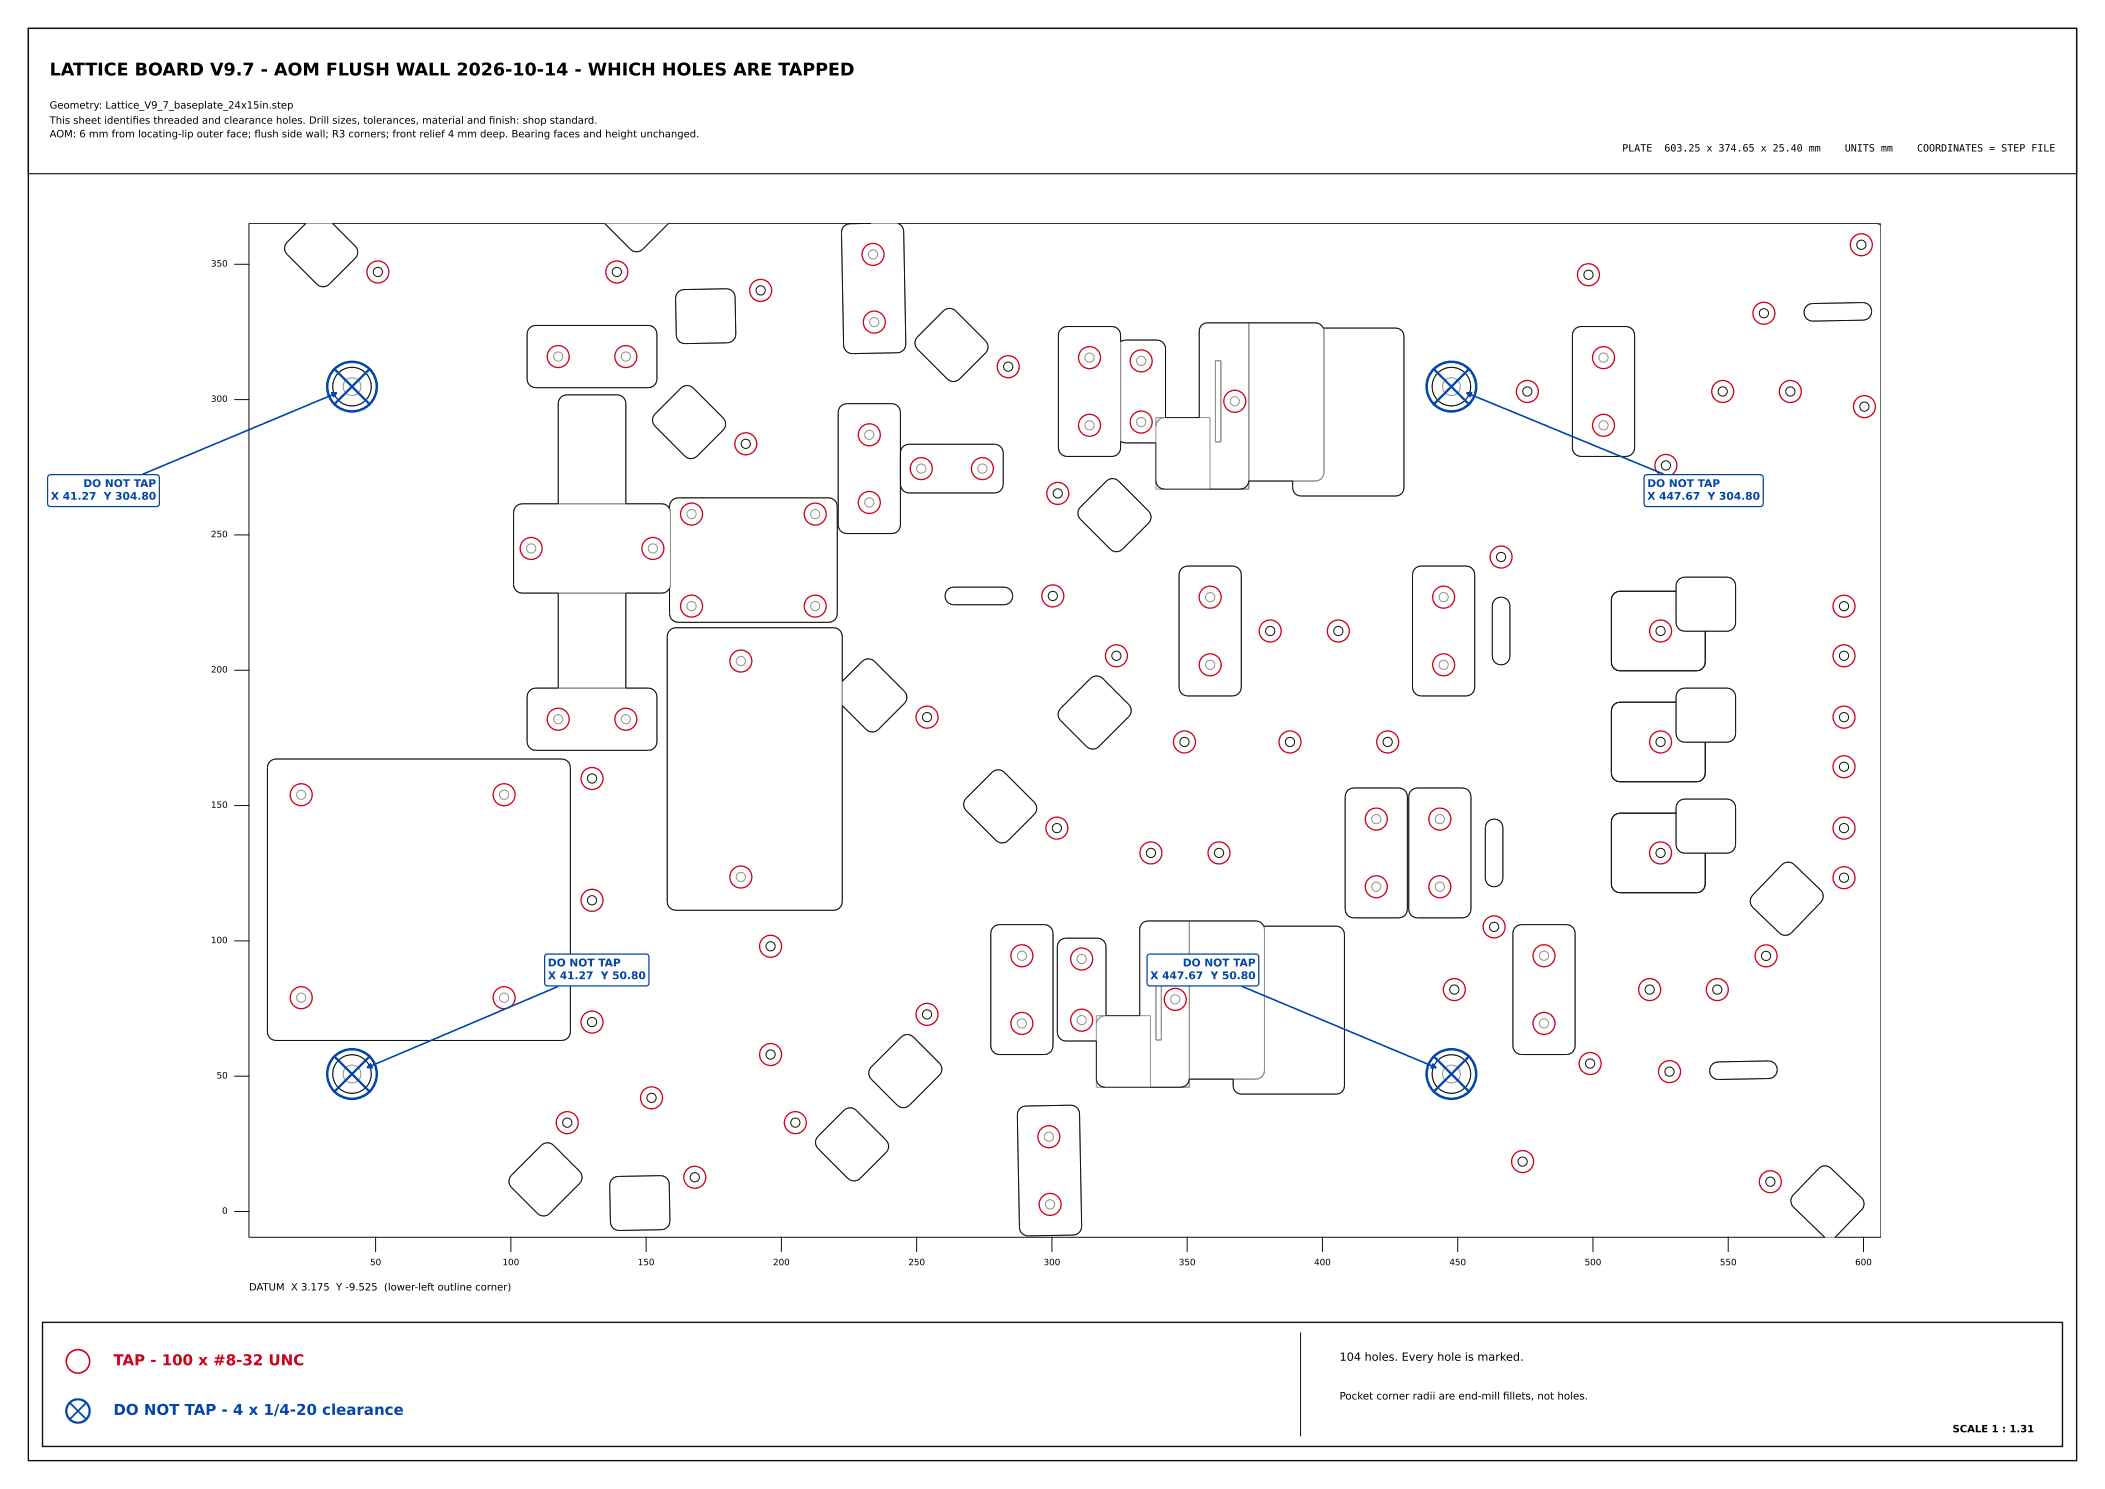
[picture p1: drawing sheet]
<svg xmlns="http://www.w3.org/2000/svg" width="594mm" height="420mm" viewBox="0 0 594 420" stroke-linecap="round" stroke-linejoin="round" font-family="sans-serif">
<g fill="none" stroke="#909090" stroke-width=".28">
<path d="M81 68.3l5.3-5.3h7.5l6.4 6.4a2.42 2.42 0 0 1 0 3.4l-7.3 7.4a2.42 2.42 0 0 1-3.4 0l-8.5-8.5a2.42 2.42 0 0 1 0-3.4zM170.6 63h18.1l-7.3 7.3a2.42 2.42 0 0 1-3.5 0zM238.4 63.6l1.4-.5 13.6-.1a2.42 2.42 0 0 1 1.6 2.2l.6 31.8a2.42 2.42 0 0 1-2.4 2.5l-12.7 .2a2.42 2.42 0 0 1-2.4-2.3l-.6-31.8 .4-1.5zM529.6 63h1.2v.3zM149.7 92.3l1.5-.5h31.8a2.42 2.42 0 0 1 2.4 2.4v12.7a2.42 2.42 0 0 1-2.4 2.5h-31.8a2.42 2.42 0 0 1-2.5-2.5v-12.7l.2-.7zM191.6 82.2l1.4-.5 12-.2a2.42 2.42 0 0 1 2.4 2.3l.2 10.4a2.42 2.42 0 0 1-2.3 2.5l-12 .2a2.42 2.42 0 0 1-2.5-2.4l-.2-10.4 .1-.7zM258.9 95l7.3-7.3a2.42 2.42 0 0 1 3.5 0l8.4 8.4a2.42 2.42 0 0 1 0 3.5l-7.3 7.3a2.42 2.42 0 0 1-3.5 0l-8.4-8.4a2.42 2.42 0 0 1 0-3.5zM299.7 92.6l1.4-.5h12.7a2.42 2.42 0 0 1 2.4 2.4v31.8a2.42 2.42 0 0 1-2.4 2.4h-12.7a2.42 2.42 0 0 1-2.4-2.4v-31.8l.1-.7zM316.2 96.3l1.4-.4h8.9a2.42 2.42 0 0 1 2.4 2.4v19.5h-2.7v7.1h-8.6l-1.4-.4M352.4 91.1v46.9h-11v-20.2h-3v-24.4a2.29 2.29 0 0 1 2.3-2.3h30.5a2.42 2.42 0 0 1 2.4 2.4M373.6 93.5v39.8a2.42 2.42 0 0 1-2.4 2.4h-18.8a2.42 2.42 0 0 1-2.4 2.3M373.6 93.5l-.2-1h20.5a2.29 2.29 0 0 1 2.3 2.3v42.8a2.29 2.29 0 0 1-2.3 2.3h-26.8a2.29 2.29 0 0 1-2.3-2.3v-1.9"/>
<path d="M444.7 92.6l1.4-.5h12.7a2.42 2.42 0 0 1 2.5 2.4v31.8a2.42 2.42 0 0 1-2.5 2.4h-12.7a2.42 2.42 0 0 1-2.4-2.4v-31.8l.1-.7zM510 86.1l1.4-.5 14.3-.3a2.48 2.48 0 0 1 2.4 2.5 2.48 2.48 0 0 1-2.3 2.5l-14.3 .3a2.49 2.49 0 0 1-2.3-1.7 2.49 2.49 0 0 1 .8-2.8zM184.8 116.8l7.4-7.4a2.42 2.42 0 0 1 3.4 0l8.5 8.5a2.42 2.42 0 0 1 0 3.4l-7.4 7.4a2.42 2.42 0 0 1-3.4 0l-8.5-8.5a2.42 2.42 0 0 1 0-3.4zM237 114.9l1.2-.9 .7-.1h12.8a2.42 2.42 0 0 1 2.4 2.4v31.8a2.42 2.42 0 0 1-2.4 2.4h-12.8a2.42 2.42 0 0 1-2.4-2.4v-31.8zM328.6 117.8a2.42 2.42 0 0 0-2.4 2.4M343 101.7h1.5v22.9h-1.5zM254.1 127.7a2.42 2.42 0 0 1 2.4-2.4h24.2a2.42 2.42 0 0 1 2.4 2.4v8.9a2.42 2.42 0 0 1-2.4 2.5h-24.2a2.42 2.42 0 0 1-2.4-2.5M312.2 135.7a2.42 2.42 0 0 1 3.5 0l8.4 8.4a2.42 2.42 0 0 1 0 3.5l-7.3 7.3a2.42 2.42 0 0 1-3.5 0l-8.4-8.4a2.42 2.42 0 0 1 0-3.5zM326.2 135.5a2.42 2.42 0 0 0 2.4 2.5h-2.4zM157.5 142.1v-28.3a2.42 2.42 0 0 1 2.4-2.4h14.3a2.42 2.42 0 0 1 2.4 2.4v28.3M189.2 144.5a2.42 2.42 0 0 0-2.4-2.4h-39.5a2.42 2.42 0 0 0-2.4 2.4v20.4a2.42 2.42 0 0 0 2.4 2.4h39.5a2.42 2.42 0 0 0 2.4-2.4M189.2 144.5l-.1-.5a2.5 2.5 0 0 1 2.3-3.6h42.4a2.42 2.42 0 0 1 2.5 2.4v30.3a2.42 2.42 0 0 1-2.5 2.4h-42.4a2.42 2.42 0 0 1-2.5-2.4v-7.1l.3-1.1"/>
<path d="M189.2 144.5v20.4M157.5 167.3v26.8M176.6 167.3v26.8M188.7 178.1l1.3-.9 .7-.1h44.6a2.42 2.42 0 0 1 2.4 2.4v74.8a2.42 2.42 0 0 1-2.4 2.5h-44.6a2.42 2.42 0 0 1-2.4-2.5v-74.8zM267.1 166.6l1.3-.9 .7-.1h14.2a2.48 2.48 0 0 1 2.5 2.5 2.48 2.48 0 0 1-2.5 2.5h-14.2a2.49 2.49 0 0 1-2-4zM333.7 160.1l1.4-.4h12.7a2.42 2.42 0 0 1 2.5 2.4v31.8a2.42 2.42 0 0 1-2.5 2.4h-12.7a2.42 2.42 0 0 1-2.4-2.4v-31.8l.1-.8zM399.6 160.1l1.4-.4h12.7a2.42 2.42 0 0 1 2.4 2.4v31.8a2.42 2.42 0 0 1-2.4 2.4h-12.7a2.42 2.42 0 0 1-2.4-2.4v-31.8l.1-.8zM422.1 168.9a2.49 2.49 0 0 1 4 2v14.2a2.48 2.48 0 0 1-2.5 2.4 2.48 2.48 0 0 1-2.5-2.4v-14.2l.1-.8zM473.4 163.8l1.2-.9 .8-.1h11.9a2.42 2.42 0 0 1 2.5 2.4v10.4a2.42 2.42 0 0 1-2.5 2.4h-11.9a2.42 2.42 0 0 1-2.4-2.4v-10.4zM149.2 195.1l1.2-.9 .8-.1h31.8a2.42 2.42 0 0 1 2.4 2.4v12.7a2.42 2.42 0 0 1-2.4 2.5h-31.8a2.42 2.42 0 0 1-2.5-2.5v-12.7zM237.7 192.2l5.6-5.7a2.42 2.42 0 0 1 3.5 0l8.4 8.5a2.42 2.42 0 0 1 0 3.4l-7.3 7.4a2.42 2.42 0 0 1-3.5 0l-6.7-6.8M299.3 199.8l8.4-8.4a2.42 2.42 0 0 1 3.5 0l7.3 7.3a2.42 2.42 0 0 1 0 3.4l-8.4 8.5a2.42 2.42 0 0 1-3.5 0l-7.3-7.4a2.42 2.42 0 0 1 0-3.4z"/>
<path d="M473.4 195.1l1.2-.9 .8-.1h11.9a2.42 2.42 0 0 1 2.5 2.4v10.4a2.42 2.42 0 0 1-2.5 2.4h-11.9a2.42 2.42 0 0 1-2.4-2.4v-10.4zM76.5 214.6l1.4-.5h80.6a2.42 2.42 0 0 1 2.5 2.4v74.6a2.42 2.42 0 0 1-2.5 2.4h-80.6a2.42 2.42 0 0 1-2.4-2.4v-74.6l.1-.7zM272.6 225.2l7.4-7.4a2.42 2.42 0 0 1 3.4 0l8.5 8.5a2.42 2.42 0 0 1 0 3.4l-7.4 7.4a2.42 2.42 0 0 1-3.4 0l-8.5-8.5a2.42 2.42 0 0 1 0-3.4zM380 223.3l1.3-.9 .7-.1h12.7a2.42 2.42 0 0 1 2.4 2.4v31.8a2.42 2.42 0 0 1-2.4 2.4h-12.7a2.42 2.42 0 0 1-2.4-2.4v-31.8zM398 223.3l1.2-.9 .7-.1h12.8a2.42 2.42 0 0 1 2.4 2.4v31.8a2.42 2.42 0 0 1-2.4 2.4h-12.8a2.42 2.42 0 0 1-2.4-2.4v-31.8zM419.6 232a2.5 2.5 0 0 1 2.8-.8 2.5 2.5 0 0 1 1.7 2.3v14.2a2.48 2.48 0 0 1-2.5 2.4 2.48 2.48 0 0 1-2.5-2.4v-14.2zM474 225.9l1.4-.5h11.9a2.42 2.42 0 0 1 2.5 2.4v10.4a2.42 2.42 0 0 1-2.5 2.4h-11.9a2.42 2.42 0 0 1-2.4-2.4v-10.4l.1-.7zM335.6 259.8v46.9h-11v-20.2h-3v-24.4a2.29 2.29 0 0 1 2.3-2.3h30.5a2.42 2.42 0 0 1 2.4 2.4M502.8 243.9a2.42 2.42 0 0 1 3.5-.1l7.5 7.3a2.42 2.42 0 0 1 0 3.4l-8.3 8.6a2.42 2.42 0 0 1-3.4 .1l-7.5-7.3a2.42 2.42 0 0 1-.1-3.4zM280.6 261.3l1.4-.5h12.7a2.42 2.42 0 0 1 2.4 2.4v31.8a2.42 2.42 0 0 1-2.4 2.5h-12.7a2.42 2.42 0 0 1-2.4-2.5v-31.8l.1-.7zM298.8 265.6l1.2-.9 .8-.1h8.9a2.42 2.42 0 0 1 2.4 2.5v19.4h-2.7v7.1h-8.6a2.42 2.42 0 0 1-2.4-2.4v-24.1zM326.2 270.4h1.5v22.9h-1.5z"/>
<path d="M356.8 262.2v39.8a2.42 2.42 0 0 1-2.4 2.4h-18.8a2.42 2.42 0 0 1-2.4 2.3M356.8 262.2l-.2-1h20.5a2.29 2.29 0 0 1 2.3 2.3v42.8a2.29 2.29 0 0 1-2.3 2.3h-26.8a2.29 2.29 0 0 1-2.3-2.3v-1.9M427.9 261.3l1.4-.5h12.7a2.42 2.42 0 0 1 2.5 2.4v31.8a2.42 2.42 0 0 1-2.5 2.5h-12.7a2.42 2.42 0 0 1-2.4-2.5v-31.8l.1-.7zM311.8 286.5a2.42 2.42 0 0 0-2.4 2.4M238.2 313.2a2.42 2.42 0 0 1 3.4 0l8.5 8.4a2.42 2.42 0 0 1 0 3.5l-7.4 7.3a2.42 2.42 0 0 1-3.4 0l-8.5-8.4a2.42 2.42 0 0 1 0-3.5zM245.8 301l8.5-8.5a2.42 2.42 0 0 1 3.4 0l7.4 7.4a2.42 2.42 0 0 1 0 3.4l-8.5 8.5a2.42 2.42 0 0 1-3.4 0l-7.4-7.4a2.42 2.42 0 0 1 0-3.4zM288 312.5l1.4-.5 12.8-.3a2.42 2.42 0 0 1 2.4 2.4l.6 31.8a2.42 2.42 0 0 1-2.3 2.5l-12.8 .2a2.42 2.42 0 0 1-2.4-2.4l-.6-31.8 .4-1.4zM309.4 304.3a2.42 2.42 0 0 0 2.4 2.4h-2.4zM483.4 300l1.4-.5 14.2-.2a2.48 2.48 0 0 1 2.5 2.4 2.48 2.48 0 0 1-2.4 2.5l-14.2 .3a2.49 2.49 0 0 1-2.4-1.7 2.49 2.49 0 0 1 .9-2.8zM152.8 323a2.42 2.42 0 0 1 3.4 0l7.4 7.4a2.42 2.42 0 0 1 0 3.4l-8.5 8.5a2.42 2.42 0 0 1-3.4 0l-7.4-7.4a2.42 2.42 0 0 1 0-3.4zM173 332.3l1.4-.5 12-.2a2.42 2.42 0 0 1 2.4 2.4l.2 10.4a2.42 2.42 0 0 1-2.3 2.5l-12 .2a2.42 2.42 0 0 1-2.5-2.4l-.2-10.4 .2-.7zM513.2 329.6a2.42 2.42 0 0 1 3.5-.1l8.6 8.3a2.42 2.42 0 0 1 0 3.4l-7.5 7.8h-2.9l-8.8-8.5a2.42 2.42 0 0 1-.1-3.4z"/>
<circle cx="246.4" cy="71.8" r="1.32"/>
<circle cx="246.7" cy="90.9" r="1.32"/>
<circle cx="99.3" cy="109.1" r="5.5"/>
<circle cx="99.3" cy="109.1" r="2.52"/>
<circle cx="157.5" cy="100.6" r="1.32"/>
<circle cx="176.6" cy="100.6" r="1.32"/>
<circle cx="307.4" cy="120" r="1.32"/>
<circle cx="307.4" cy="100.9" r="1.32"/>
<circle cx="322" cy="101.8" r="1.32"/>
<circle cx="322" cy="119.1" r="1.32"/>
<circle cx="348.4" cy="113.2" r="1.32"/>
<circle cx="409.6" cy="109.1" r="5.5"/>
<circle cx="409.6" cy="109.1" r="2.52"/>
<circle cx="452.5" cy="120" r="1.32"/>
<circle cx="452.5" cy="100.9" r="1.32"/>
<circle cx="245.3" cy="122.6" r="1.32"/>
<circle cx="260" cy="132.2" r="1.32"/>
<circle cx="277.2" cy="132.2" r="1.32"/>
<circle cx="149.9" cy="154.7" r="1.32"/>
<circle cx="184.2" cy="154.7" r="1.32"/>
<circle cx="195.1" cy="145" r="1.32"/>
<circle cx="230" cy="145" r="1.32"/>
<circle cx="245.3" cy="141.7" r="1.32"/>
<circle cx="195.1" cy="171" r="1.32"/>
<circle cx="230" cy="171" r="1.32"/>
<circle cx="341.5" cy="168.4" r="1.32"/>
<circle cx="407.4" cy="168.4" r="1.32"/>
<circle cx="209" cy="186.5" r="1.32"/>
<circle cx="341.5" cy="187.5" r="1.32"/>
<circle cx="407.4" cy="187.5" r="1.32"/>
<circle cx="157.5" cy="202.9" r="1.32"/>
<circle cx="176.6" cy="202.9" r="1.32"/>
<circle cx="85" cy="224.2" r="1.32"/>
<circle cx="142.3" cy="224.2" r="1.32"/>
<circle cx="388.4" cy="231" r="1.32"/>
<circle cx="406.3" cy="231" r="1.32"/>
<circle cx="209" cy="247.4" r="1.32"/>
<circle cx="388.4" cy="250.1" r="1.32"/>
<circle cx="406.3" cy="250.1" r="1.32"/>
<circle cx="288.4" cy="269.6" r="1.32"/>
<circle cx="305.2" cy="270.5" r="1.32"/>
<circle cx="435.7" cy="269.6" r="1.32"/>
<circle cx="85" cy="281.4" r="1.32"/>
<circle cx="142.3" cy="281.4" r="1.32"/>
<circle cx="288.4" cy="288.7" r="1.32"/>
<circle cx="305.2" cy="287.8" r="1.32"/>
<circle cx="331.6" cy="281.9" r="1.32"/>
<circle cx="435.7" cy="288.7" r="1.32"/>
<circle cx="99.3" cy="302.9" r="5.5"/>
<circle cx="99.3" cy="302.9" r="2.52"/>
<circle cx="409.6" cy="302.9" r="5.5"/>
<circle cx="409.6" cy="302.9" r="2.52"/>
<circle cx="296" cy="320.6" r="1.32"/>
<circle cx="296.3" cy="339.7" r="1.32"/>
</g>
<g fill="none" stroke="#101010" stroke-width=".28">
<path d="M66.2 74.5h4M70.2 63h16.1l-5.3 5.3a2.42 2.42 0 0 0 0 3.4l8.5 8.5a2.42 2.42 0 0 0 3.4 0l7.3-7.4a2.42 2.42 0 0 0 0-3.4l-6.4-6.4h76.8l7.3 7.3a2.42 2.42 0 0 0 3.5 0l7.3-7.3h57.1l-6 .1a2.42 2.42 0 0 0-2.3 2.5l.6 31.8a2.42 2.42 0 0 0 2.4 2.3l12.7-.2a2.42 2.42 0 0 0 2.4-2.5l-.6-31.8a2.42 2.42 0 0 0-1.6-2.2h276.2l1.2 .3v285.7h-13l7.5-7.8a2.42 2.42 0 0 0 0-3.4l-8.6-8.3a2.42 2.42 0 0 0-3.5 .1l-7.2 7.5a2.42 2.42 0 0 0 .1 3.4l8.8 8.5h-444.7zM149.7 92.3l1.5-.5h31.8a2.42 2.42 0 0 1 2.4 2.4v12.7a2.42 2.42 0 0 1-2.4 2.5h-31.8a2.42 2.42 0 0 1-2.5-2.5v-12.7l.2-.7zM191.6 82.2l1.4-.5 12-.2a2.42 2.42 0 0 1 2.4 2.3l.2 10.4a2.42 2.42 0 0 1-2.3 2.5l-12 .2a2.42 2.42 0 0 1-2.5-2.4l-.2-10.4 .1-.7zM258.9 95l7.3-7.3a2.42 2.42 0 0 1 3.5 0l8.4 8.4a2.42 2.42 0 0 1 0 3.5l-7.3 7.3a2.42 2.42 0 0 1-3.5 0l-8.4-8.4a2.42 2.42 0 0 1 0-3.5zM299.7 92.6l1.4-.5h12.7a2.42 2.42 0 0 1 2.4 2.4v1.8l1.4-.4h8.9a2.42 2.42 0 0 1 2.4 2.4v19.5h9.5v-24.4a2.29 2.29 0 0 1 2.3-2.3h30.5a2.42 2.42 0 0 1 2.2 1.4h20.5a2.29 2.29 0 0 1 2.3 2.3v42.8a2.29 2.29 0 0 1-2.3 2.3h-26.8a2.29 2.29 0 0 1-2.3-2.3v-1.9h-12.4a2.42 2.42 0 0 1-2.4 2.3h-21.4a2.42 2.42 0 0 1-2.4-2.5v-10.6h-8.6l-1.4-.4a3.3 3.3 0 0 1-1.7 4.1l-13.4 .1a2.42 2.42 0 0 1-2.4-2.4v-31.8l.1-.7zM444.7 92.6l1.4-.5h12.7a2.42 2.42 0 0 1 2.5 2.4v31.8a2.42 2.42 0 0 1-2.5 2.4h-12.7a2.42 2.42 0 0 1-2.4-2.4v-31.8l.1-.7zM510 86.1l1.4-.5 14.3-.3a2.48 2.48 0 0 1 2.4 2.5 2.48 2.48 0 0 1-2.3 2.5l-14.3 .3a2.49 2.49 0 0 1-2.3-1.7 2.49 2.49 0 0 1 .8-2.8zM66.2 112.7h4M158 112.4l1.2-.9 .7-.1h14.3a2.42 2.42 0 0 1 2.4 2.4v28.3h10.2a2.42 2.42 0 0 1 2.1 1.3 2.52 2.52 0 0 1 2.5-3h42.4a2.42 2.42 0 0 1 2.5 2.4v30.3a2.42 2.42 0 0 1-2.5 2.4h-42.4a2.42 2.42 0 0 1-2.5-2.4v-7.1a2.42 2.42 0 0 1-2.1 1.3h-10.2v26.8h6.4a2.42 2.42 0 0 1 2.4 2.4v12.7a2.42 2.42 0 0 1-2.4 2.5h-31.8a2.42 2.42 0 0 1-2.5-2.5v-12.7a2.42 2.42 0 0 1 2.5-2.4h6.3v-26.8h-10.2a2.42 2.42 0 0 1-2.4-2.4v-20.4a2.42 2.42 0 0 1 2.4-2.4h10.2v-28.3zM184.8 116.8l7.4-7.4a2.42 2.42 0 0 1 3.4 0l8.5 8.5a2.42 2.42 0 0 1 0 3.4l-7.4 7.4a2.42 2.42 0 0 1-3.4 0l-8.5-8.5a2.42 2.42 0 0 1 0-3.4zM237 114.9l1.2-.9 .7-.1h12.8a2.42 2.42 0 0 1 2.4 2.4v31.8a2.42 2.42 0 0 1-2.4 2.4h-12.8a2.42 2.42 0 0 1-2.4-2.4v-31.8z"/>
<path d="M254.1 127.7a2.42 2.42 0 0 1 2.4-2.4h24.2a2.42 2.42 0 0 1 2.4 2.4v8.9a2.42 2.42 0 0 1-2.4 2.5h-24.2a2.42 2.42 0 0 1-2.4-2.5M312.2 135.7a2.42 2.42 0 0 1 3.5 0l8.4 8.4a2.42 2.42 0 0 1 0 3.5l-7.3 7.3a2.42 2.42 0 0 1-3.5 0l-8.4-8.4a2.42 2.42 0 0 1 0-3.5zM66.2 150.9h4M188.7 178.1l1.3-.9 .7-.1h44.6a2.42 2.42 0 0 1 2.4 2.4v12.7l5.6-5.7a2.42 2.42 0 0 1 3.5 0l8.4 8.5a2.42 2.42 0 0 1 0 3.4l-7.3 7.4a2.42 2.42 0 0 1-3.5 0l-6.7-6.8v55.3a2.42 2.42 0 0 1-2.4 2.5h-44.6a2.42 2.42 0 0 1-2.4-2.5v-74.8zM267.1 166.6l1.3-.9 .7-.1h14.2a2.48 2.48 0 0 1 2.5 2.5 2.48 2.48 0 0 1-2.5 2.5h-14.2a2.49 2.49 0 0 1-2-4zM333.7 160.1l1.4-.4h12.7a2.42 2.42 0 0 1 2.5 2.4v31.8a2.42 2.42 0 0 1-2.5 2.4h-12.7a2.42 2.42 0 0 1-2.4-2.4v-31.8l.1-.8zM399.6 160.1l1.4-.4h12.7a2.42 2.42 0 0 1 2.4 2.4v31.8a2.42 2.42 0 0 1-2.4 2.4h-12.7a2.42 2.42 0 0 1-2.4-2.4v-31.8l.1-.8zM422.1 168.9a2.49 2.49 0 0 1 4 2v14.2a2.48 2.48 0 0 1-2.5 2.4 2.48 2.48 0 0 1-2.5-2.4v-14.2l.1-.8zM473 166.8h-15.9a2.42 2.42 0 0 0-2.4 2.4v17.6a2.42 2.42 0 0 0 2.4 2.4h21.7a2.42 2.42 0 0 0 2.4-2.4v-8.8M473.4 163.8l1.2-.9 .8-.1h11.9a2.42 2.42 0 0 1 2.5 2.4v10.4a2.42 2.42 0 0 1-2.5 2.4h-11.9a2.42 2.42 0 0 1-2.4-2.4v-10.4zM66.2 189.1h4M299.3 199.8l8.4-8.4a2.42 2.42 0 0 1 3.5 0l7.3 7.3a2.42 2.42 0 0 1 0 3.4l-8.4 8.5a2.42 2.42 0 0 1-3.5 0l-7.3-7.4a2.42 2.42 0 0 1 0-3.4z"/>
<path d="M473 198.1h-15.9a2.42 2.42 0 0 0-2.4 2.4v17.6a2.42 2.42 0 0 0 2.4 2.4h21.7a2.42 2.42 0 0 0 2.4-2.4v-8.8M473.4 195.1l1.2-.9 .8-.1h11.9a2.42 2.42 0 0 1 2.5 2.4v10.4a2.42 2.42 0 0 1-2.5 2.4h-11.9a2.42 2.42 0 0 1-2.4-2.4v-10.4zM76.5 214.6l1.4-.5h80.6a2.42 2.42 0 0 1 2.5 2.4v74.6a2.42 2.42 0 0 1-2.5 2.4h-80.6a2.42 2.42 0 0 1-2.4-2.4v-74.6l.1-.7zM66.2 227.2h4M272.6 225.2l7.4-7.4a2.42 2.42 0 0 1 3.4 0l8.5 8.5a2.42 2.42 0 0 1 0 3.4l-7.4 7.4a2.42 2.42 0 0 1-3.4 0l-8.5-8.5a2.42 2.42 0 0 1 0-3.4zM380 223.3l1.3-.9 .7-.1h12.7a2.42 2.42 0 0 1 2.4 2.4v31.8a2.42 2.42 0 0 1-2.4 2.4h-12.7a2.42 2.42 0 0 1-2.4-2.4v-31.8zM398 223.3l1.2-.9 .7-.1h12.8a2.42 2.42 0 0 1 2.4 2.4v31.8a2.42 2.42 0 0 1-2.4 2.4h-12.8a2.42 2.42 0 0 1-2.4-2.4v-31.8zM419.6 232a2.5 2.5 0 0 1 2.8-.8 2.5 2.5 0 0 1 1.7 2.3v14.2a2.48 2.48 0 0 1-2.5 2.4 2.48 2.48 0 0 1-2.5-2.4v-14.2zM473 229.4h-15.9a2.42 2.42 0 0 0-2.4 2.4v17.6a2.42 2.42 0 0 0 2.4 2.4h21.7a2.42 2.42 0 0 0 2.4-2.4v-8.8M474 225.9l1.4-.5h11.9a2.42 2.42 0 0 1 2.5 2.4v10.4a2.42 2.42 0 0 1-2.5 2.4h-11.9a2.42 2.42 0 0 1-2.4-2.4v-10.4l.1-.7zM502.8 243.9a2.42 2.42 0 0 1 3.5-.1l7.5 7.3a2.42 2.42 0 0 1 0 3.4l-8.3 8.6a2.42 2.42 0 0 1-3.4 .1l-7.5-7.3a2.42 2.42 0 0 1-.1-3.4zM66.2 265.4h4"/>
<path d="M280.6 261.3l1.4-.5h12.7a2.42 2.42 0 0 1 2.4 2.4v31.8a2.42 2.42 0 0 1-2.4 2.5h-12.7a2.42 2.42 0 0 1-2.4-2.5v-31.8l.1-.7zM298.8 265.6l1.2-.9 .8-.1h8.9a2.42 2.42 0 0 1 2.4 2.5v19.4h9.5v-24.4a2.29 2.29 0 0 1 2.3-2.3h30.5a2.42 2.42 0 0 1 2.2 1.4h20.5a2.29 2.29 0 0 1 2.3 2.3v42.8a2.29 2.29 0 0 1-2.3 2.3h-26.8a2.29 2.29 0 0 1-2.3-2.3v-1.9h-12.4a2.42 2.42 0 0 1-2.4 2.3h-21.4a2.42 2.42 0 0 1-2.4-2.4v-10.7h-8.6a2.42 2.42 0 0 1-2.4-2.4v-24.1zM427.9 261.3l1.4-.5h12.7a2.42 2.42 0 0 1 2.5 2.4v31.8a2.42 2.42 0 0 1-2.5 2.5h-12.7a2.42 2.42 0 0 1-2.4-2.5v-31.8l.1-.7zM66.2 303.6h4M238.2 313.2a2.42 2.42 0 0 1 3.4 0l8.5 8.4a2.42 2.42 0 0 1 0 3.5l-7.4 7.3a2.42 2.42 0 0 1-3.4 0l-8.5-8.4a2.42 2.42 0 0 1 0-3.5zM245.8 301l8.5-8.5a2.42 2.42 0 0 1 3.4 0l7.4 7.4a2.42 2.42 0 0 1 0 3.4l-8.5 8.5a2.42 2.42 0 0 1-3.4 0l-7.4-7.4a2.42 2.42 0 0 1 0-3.4zM288 312.5l1.4-.5 12.8-.3a2.42 2.42 0 0 1 2.4 2.4l.6 31.8a2.42 2.42 0 0 1-2.3 2.5l-12.8 .2a2.42 2.42 0 0 1-2.4-2.4l-.6-31.8 .4-1.4zM483.4 300l1.4-.5 14.2-.2a2.48 2.48 0 0 1 2.5 2.4 2.48 2.48 0 0 1-2.4 2.5l-14.2 .3a2.49 2.49 0 0 1-2.4-1.7 2.49 2.49 0 0 1 .9-2.8zM152.8 323a2.42 2.42 0 0 1 3.4 0l7.4 7.4a2.42 2.42 0 0 1 0 3.4l-8.5 8.5a2.42 2.42 0 0 1-3.4 0l-7.4-7.4a2.42 2.42 0 0 1 0-3.4zM173 332.3l1.4-.5 12-.2a2.42 2.42 0 0 1 2.4 2.4l.2 10.4a2.42 2.42 0 0 1-2.3 2.5l-12 .2a2.42 2.42 0 0 1-2.5-2.4l-.2-10.4 .5-1.4zM66.2 341.7h4M106 349v4"/>
<path d="M144.2 349v4M182.3 349v4M220.5 349v4M258.7 349v4M296.8 349v4M335 349v4M373.2 349v4M411.3 349v4M449.5 349v4M487.7 349v4M525.8 349v4"/>
<circle cx="106.6" cy="76.7" r="1.32"/>
<circle cx="174.1" cy="76.7" r="1.32"/>
<circle cx="448.2" cy="77.5" r="1.32"/>
<circle cx="525.2" cy="69" r="1.32"/>
<circle cx="214.7" cy="81.9" r="1.32"/>
<circle cx="497.7" cy="88.4" r="1.32"/>
<circle cx="99.3" cy="109.1" r="5.5"/>
<circle cx="284.5" cy="103.4" r="1.32"/>
<circle cx="409.6" cy="109.1" r="5.5"/>
<circle cx="431" cy="110.4" r="1.32"/>
<circle cx="486.1" cy="110.4" r="1.32"/>
<circle cx="505.2" cy="110.4" r="1.32"/>
<circle cx="526.1" cy="114.7" r="1.32"/>
<circle cx="210.4" cy="125.2" r="1.32"/>
<circle cx="298.5" cy="139.2" r="1.32"/>
<circle cx="470.1" cy="131.3" r="1.32"/>
<circle cx="423.6" cy="157.1" r="1.32"/>
<circle cx="297.1" cy="168.1" r="1.32"/>
<circle cx="358.4" cy="178" r="1.32"/>
<circle cx="377.7" cy="178" r="1.32"/>
<circle cx="468.6" cy="178" r="1.32"/>
<circle cx="520.4" cy="171" r="1.32"/>
<circle cx="315" cy="185" r="1.32"/>
<circle cx="520.4" cy="185" r="1.32"/>
<circle cx="167.1" cy="219.6" r="1.32"/>
<circle cx="261.6" cy="202.3" r="1.32"/>
<circle cx="334.2" cy="209.3" r="1.32"/>
<circle cx="364" cy="209.3" r="1.32"/>
<circle cx="391.6" cy="209.3" r="1.32"/>
<circle cx="468.6" cy="209.3" r="1.32"/>
<circle cx="520.4" cy="216.3" r="1.32"/>
<circle cx="520.4" cy="202.3" r="1.32"/>
<circle cx="298.2" cy="233.6" r="1.32"/>
<circle cx="520.4" cy="233.6" r="1.32"/>
<circle cx="167.1" cy="253.9" r="1.32"/>
<circle cx="324.8" cy="240.6" r="1.32"/>
<circle cx="344" cy="240.6" r="1.32"/>
<circle cx="468.6" cy="240.6" r="1.32"/>
<circle cx="520.4" cy="247.6" r="1.32"/>
<circle cx="217.4" cy="266.9" r="1.32"/>
<circle cx="410.4" cy="279.1" r="1.32"/>
<circle cx="421.6" cy="261.4" r="1.32"/>
<circle cx="465.5" cy="279.1" r="1.32"/>
<circle cx="484.6" cy="279.1" r="1.32"/>
<circle cx="498.4" cy="269.6" r="1.32"/>
<circle cx="167.1" cy="288.3" r="1.32"/>
<circle cx="217.4" cy="297.5" r="1.32"/>
<circle cx="261.6" cy="286.1" r="1.32"/>
<circle cx="448.7" cy="300" r="1.32"/>
<circle cx="99.3" cy="302.9" r="5.5"/>
<circle cx="160.1" cy="316.7" r="1.32"/>
<circle cx="183.9" cy="309.7" r="1.32"/>
<circle cx="224.4" cy="316.7" r="1.32"/>
<circle cx="409.6" cy="302.9" r="5.5"/>
<circle cx="471.1" cy="302.3" r="1.32"/>
<circle cx="196.1" cy="332.1" r="1.32"/>
<circle cx="429.7" cy="327.6" r="1.32"/>
<circle cx="499.6" cy="333.3" r="1.32"/>
</g>
<g fill="none" stroke="#d0021b" stroke-width=".37">
<circle cx="106.6" cy="76.7" r="3.1"/>
<circle cx="174.1" cy="76.7" r="3.1"/>
<circle cx="246.4" cy="71.8" r="3.1"/>
<circle cx="448.2" cy="77.5" r="3.1"/>
<circle cx="525.2" cy="69" r="3.1"/>
<circle cx="214.7" cy="81.9" r="3.1"/>
<circle cx="246.7" cy="90.9" r="3.1"/>
<circle cx="497.7" cy="88.4" r="3.1"/>
<circle cx="157.5" cy="100.6" r="3.1"/>
<circle cx="176.6" cy="100.6" r="3.1"/>
<circle cx="284.5" cy="103.4" r="3.1"/>
<circle cx="307.4" cy="100.9" r="3.1"/>
<circle cx="307.4" cy="120" r="3.1"/>
<circle cx="322" cy="101.8" r="3.1"/>
<circle cx="322" cy="119.1" r="3.1"/>
<circle cx="348.4" cy="113.2" r="3.1"/>
<circle cx="431" cy="110.4" r="3.1"/>
<circle cx="452.5" cy="100.9" r="3.1"/>
<circle cx="452.5" cy="120" r="3.1"/>
<circle cx="486.1" cy="110.4" r="3.1"/>
<circle cx="505.2" cy="110.4" r="3.1"/>
<circle cx="526.1" cy="114.7" r="3.1"/>
<circle cx="210.5" cy="125.2" r="3.1"/>
<circle cx="245.3" cy="122.6" r="3.1"/>
<circle cx="260" cy="132.2" r="3.1"/>
<circle cx="277.2" cy="132.2" r="3.1"/>
<circle cx="298.5" cy="139.2" r="3.1"/>
<circle cx="470.1" cy="131.3" r="3.1"/>
<circle cx="149.9" cy="154.7" r="3.1"/>
<circle cx="184.2" cy="154.7" r="3.1"/>
<circle cx="195.1" cy="145" r="3.1"/>
<circle cx="230" cy="145" r="3.1"/>
<circle cx="245.3" cy="141.7" r="3.1"/>
<circle cx="423.6" cy="157.1" r="3.1"/>
<circle cx="195.1" cy="171" r="3.1"/>
<circle cx="230" cy="171" r="3.1"/>
<circle cx="297.1" cy="168.1" r="3.1"/>
<circle cx="341.5" cy="168.4" r="3.1"/>
<circle cx="358.4" cy="178" r="3.1"/>
<circle cx="377.7" cy="178" r="3.1"/>
<circle cx="407.4" cy="168.4" r="3.1"/>
<circle cx="468.6" cy="178" r="3.1"/>
<circle cx="520.4" cy="171" r="3.1"/>
<circle cx="209" cy="186.5" r="3.1"/>
<circle cx="315" cy="185" r="3.1"/>
<circle cx="341.5" cy="187.5" r="3.1"/>
<circle cx="407.4" cy="187.5" r="3.1"/>
<circle cx="520.4" cy="185" r="3.1"/>
<circle cx="157.5" cy="202.9" r="3.1"/>
<circle cx="167.1" cy="219.6" r="3.1"/>
<circle cx="176.6" cy="202.9" r="3.1"/>
<circle cx="261.6" cy="202.3" r="3.1"/>
<circle cx="334.2" cy="209.3" r="3.1"/>
<circle cx="364" cy="209.3" r="3.1"/>
<circle cx="391.6" cy="209.3" r="3.1"/>
<circle cx="468.6" cy="209.3" r="3.1"/>
<circle cx="520.4" cy="202.3" r="3.1"/>
<circle cx="520.4" cy="216.3" r="3.1"/>
<circle cx="85" cy="224.2" r="3.1"/>
<circle cx="142.3" cy="224.2" r="3.1"/>
<circle cx="298.2" cy="233.6" r="3.1"/>
<circle cx="388.4" cy="231" r="3.1"/>
<circle cx="406.3" cy="231" r="3.1"/>
<circle cx="520.4" cy="233.6" r="3.1"/>
<circle cx="167.1" cy="253.9" r="3.1"/>
<circle cx="209" cy="247.4" r="3.1"/>
<circle cx="324.8" cy="240.6" r="3.1"/>
<circle cx="344" cy="240.6" r="3.1"/>
<circle cx="388.4" cy="250.1" r="3.1"/>
<circle cx="406.3" cy="250.1" r="3.1"/>
<circle cx="468.6" cy="240.6" r="3.1"/>
<circle cx="520.4" cy="247.6" r="3.1"/>
<circle cx="217.4" cy="266.9" r="3.1"/>
<circle cx="288.4" cy="269.6" r="3.1"/>
<circle cx="305.2" cy="270.5" r="3.1"/>
<circle cx="410.4" cy="279.1" r="3.1"/>
<circle cx="421.6" cy="261.4" r="3.1"/>
<circle cx="435.7" cy="269.6" r="3.1"/>
<circle cx="465.5" cy="279.1" r="3.1"/>
<circle cx="484.6" cy="279.1" r="3.1"/>
<circle cx="498.4" cy="269.6" r="3.1"/>
<circle cx="85" cy="281.4" r="3.1"/>
<circle cx="142.3" cy="281.4" r="3.1"/>
<circle cx="167.1" cy="288.3" r="3.1"/>
<circle cx="217.4" cy="297.5" r="3.1"/>
<circle cx="261.6" cy="286.1" r="3.1"/>
<circle cx="288.4" cy="288.7" r="3.1"/>
<circle cx="305.2" cy="287.8" r="3.1"/>
<circle cx="331.6" cy="281.9" r="3.1"/>
<circle cx="435.7" cy="288.7" r="3.1"/>
<circle cx="448.7" cy="300" r="3.1"/>
<circle cx="160.1" cy="316.7" r="3.1"/>
<circle cx="183.9" cy="309.7" r="3.1"/>
<circle cx="224.4" cy="316.7" r="3.1"/>
<circle cx="471.1" cy="302.3" r="3.1"/>
<circle cx="196.1" cy="332.1" r="3.1"/>
<circle cx="296" cy="320.6" r="3.1"/>
<circle cx="296.3" cy="339.7" r="3.1"/>
<circle cx="429.7" cy="327.7" r="3.1"/>
<circle cx="499.6" cy="333.3" r="3.1"/>
</g>
<g fill="none" stroke="#0047b3" stroke-width=".71" stroke-linecap="butt">
<circle cx="99.3" cy="109.1" r="7"/>
<circle cx="409.6" cy="109.1" r="7"/>
<circle cx="99.3" cy="302.9" r="7"/>
<circle cx="409.6" cy="302.9" r="7"/>
</g>
<path d="M94.4 104.1l9.9 9.9M104.3 104.1l-9.9 9.9M404.6 104.1l9.9 9.9M414.5 104.1l-9.9 9.9M94.4 298l9.9 9.9M104.3 298l-9.9 9.9M404.6 298l9.9 9.9M414.5 298l-9.9 9.9" fill="none" stroke="#0047b3" stroke-width=".63"/>
<path d="M157.4 278.3l-53.7 22.8" fill="none" stroke="#0047b3" stroke-width=".46"/>
<path d="M104.6 300.1l.4 1.1-1.3-.1z" fill="#0047b3" stroke="#0047b3" stroke-width=".46"/>
<path d="M153.9 269.3l.7-.2h27.6a.8 .8 0 0 1 .9 .9v7.2a.8 .8 0 0 1-.9 .9h-27.6a.8 .8 0 0 1-.9-.9v-7.2z" fill="#fff" stroke="#0047b3" stroke-width=".35"/>
<path d="M95 110.9l-54.6 22.8" fill="none" stroke="#0047b3" stroke-width=".46"/>
<path d="M93.6 110.8l1.4 .1-.9 1z" fill="#0047b3" stroke="#0047b3" stroke-width=".46"/>
<path d="M13.7 134.1l.6-.2h29.8a.8 .8 0 0 1 .9 .9v7.2a.8 .8 0 0 1-.9 .9h-29.8a.8 .8 0 0 1-.9-.9v-7.2z" fill="#fff" stroke="#0047b3" stroke-width=".35"/>
<path d="M350.6 278.3l54.6 22.8" fill="none" stroke="#0047b3" stroke-width=".46"/>
<path d="M404.3 300.1l.9 1-1.3 .1z" fill="#0047b3" stroke="#0047b3" stroke-width=".46"/>
<path d="M323.9 269.3l.7-.2h29.7a.8 .8 0 0 1 .9 .9v7.2a.8 .8 0 0 1-.9 .9h-29.7a.8 .8 0 0 1-.9-.9v-7.2z" fill="#fff" stroke="#0047b3" stroke-width=".35"/>
<path d="M414 110.9l55.4 22.8" fill="none" stroke="#0047b3" stroke-width=".46"/>
<path d="M414 110.9l1.3-.1-.5 1.1z" fill="#0047b3" stroke="#0047b3" stroke-width=".46"/>
<path d="M464.2 134.1l.6-.2h31.9a.8 .8 0 0 1 .9 .9v7.2a.8 .8 0 0 1-.9 .9h-31.9a.8 .8 0 0 1-.9-.9v-7.2z" fill="#fff" stroke="#0047b3" stroke-width=".35"/>
<path d="M8 8h578v404h-578zM12 373h570v35h-570z" fill="none" stroke="#101010" stroke-width=".39"/>
<circle cx="22" cy="384" r="3.3" fill="none" stroke="#d0021b" stroke-width=".46"/>
<circle cx="22" cy="398" r="3.3" fill="none" stroke="#0047b3" stroke-width=".63" stroke-linecap="butt"/>
<path d="M19.7 395.7l4.6 4.6M24.3 395.7l-4.6 4.6" fill="none" stroke="#0047b3" stroke-width=".53"/>
<path d="M367 376v29" fill="none" stroke="#101010" stroke-width=".28"/>
<path d="M8 8h578v41h-578z" fill="none" stroke="#101010" stroke-width=".32"/>
<text font-size="4.9" x="14" y="21.3">LATTICE BOARD V9.7 - AOM FLUSH WALL 2026-10-14 - WHICH HOLES ARE TAPPED</text>
<text font-size="4.2" fill="#d0021b" x="32" y="385.1">TAP - 100 x #8-32 UNC</text>
<text font-size="4.2" fill="#0047b3" x="32" y="399.1">DO NOT TAP - 4 x 1/4-20 clearance</text>
<text font-size="3.2" x="378" y="383.8">104 holes. Every hole is marked.</text>
<g font-size="3" fill="#0047b3">
<text x="23.5" y="137.4">DO NOT TAP</text>
<text x="464.8" y="137.4">DO NOT TAP</text>
<text x="14.3" y="141">X 41.27 Y 304.80</text>
<text x="464.8" y="141">X 447.67 Y 304.80</text>
<text x="154.6" y="272.6">DO NOT TAP</text>
<text x="333.8" y="272.6">DO NOT TAP</text>
<text x="154.6" y="276.2">X 41.27 Y 50.80</text>
<text x="324.6" y="276.2">X 447.67 Y 50.80</text>
</g>
<g font-size="2.9">
<text x="378" y="394.8">Pocket corner radii are end-mill fllets, not holes.</text>
<text x="424.1" y="394.8">i</text>
</g>
<g font-size="2.8">
<text x="14" y="30.6">Geometry: Lattice_V9_7_baseplate_24x15in.step</text>
<text x="14" y="34.9">This sheet identifes threaded and clearance holes. Drill sizes, tolerances, material and fnish: shop standard.</text>
<text x="37.4" y="34.9">i</text>
<text x="138" y="34.9">i</text>
<text x="14" y="38.7">AOM: 6 mm from locating-lip outer face; fush side wall; R3 corners; front relief 4 mm deep. Bearing faces and height unchanged.</text>
<text x="71.8" y="38.7">l</text>
<text x="457.8" y="42.7">PLATE</text>
<text x="469.6" y="42.7">603.25 x 374.65 x 25.40 mm</text>
<text x="520.6" y="42.7">UNITS mm</text>
<text x="540.9" y="42.7">COORDINATES = STEP FILE</text>
<text x="70.2" y="364">DATUM X 3.175 Y -9.525 (lower-left outline corner)</text>
<text x="551" y="404">SCALE 1 : 1.31</text>
</g>
<g font-size="2.5">
<text x="59.5" y="75.2">350</text>
<text x="59.5" y="113.4">300</text>
<text x="59.5" y="151.5">250</text>
<text x="59.5" y="189.7">200</text>
<text x="59.5" y="227.9">150</text>
<text x="59.5" y="266">100</text>
<text x="61.1" y="304.2">50</text>
<text x="62.7" y="342.4">0</text>
<text x="104.4" y="356.9">50</text>
<text x="141.8" y="356.9">100</text>
<text x="180" y="356.9">150</text>
<text x="218.1" y="356.9">200</text>
<text x="256.3" y="356.9">250</text>
<text x="294.5" y="356.9">300</text>
<text x="332.6" y="356.9">350</text>
<text x="370.8" y="356.9">400</text>
<text x="409" y="356.9">450</text>
<text x="447.2" y="356.9">500</text>
<text x="485.3" y="356.9">550</text>
<text x="523.5" y="356.9">600</text>
</g>
</svg>
